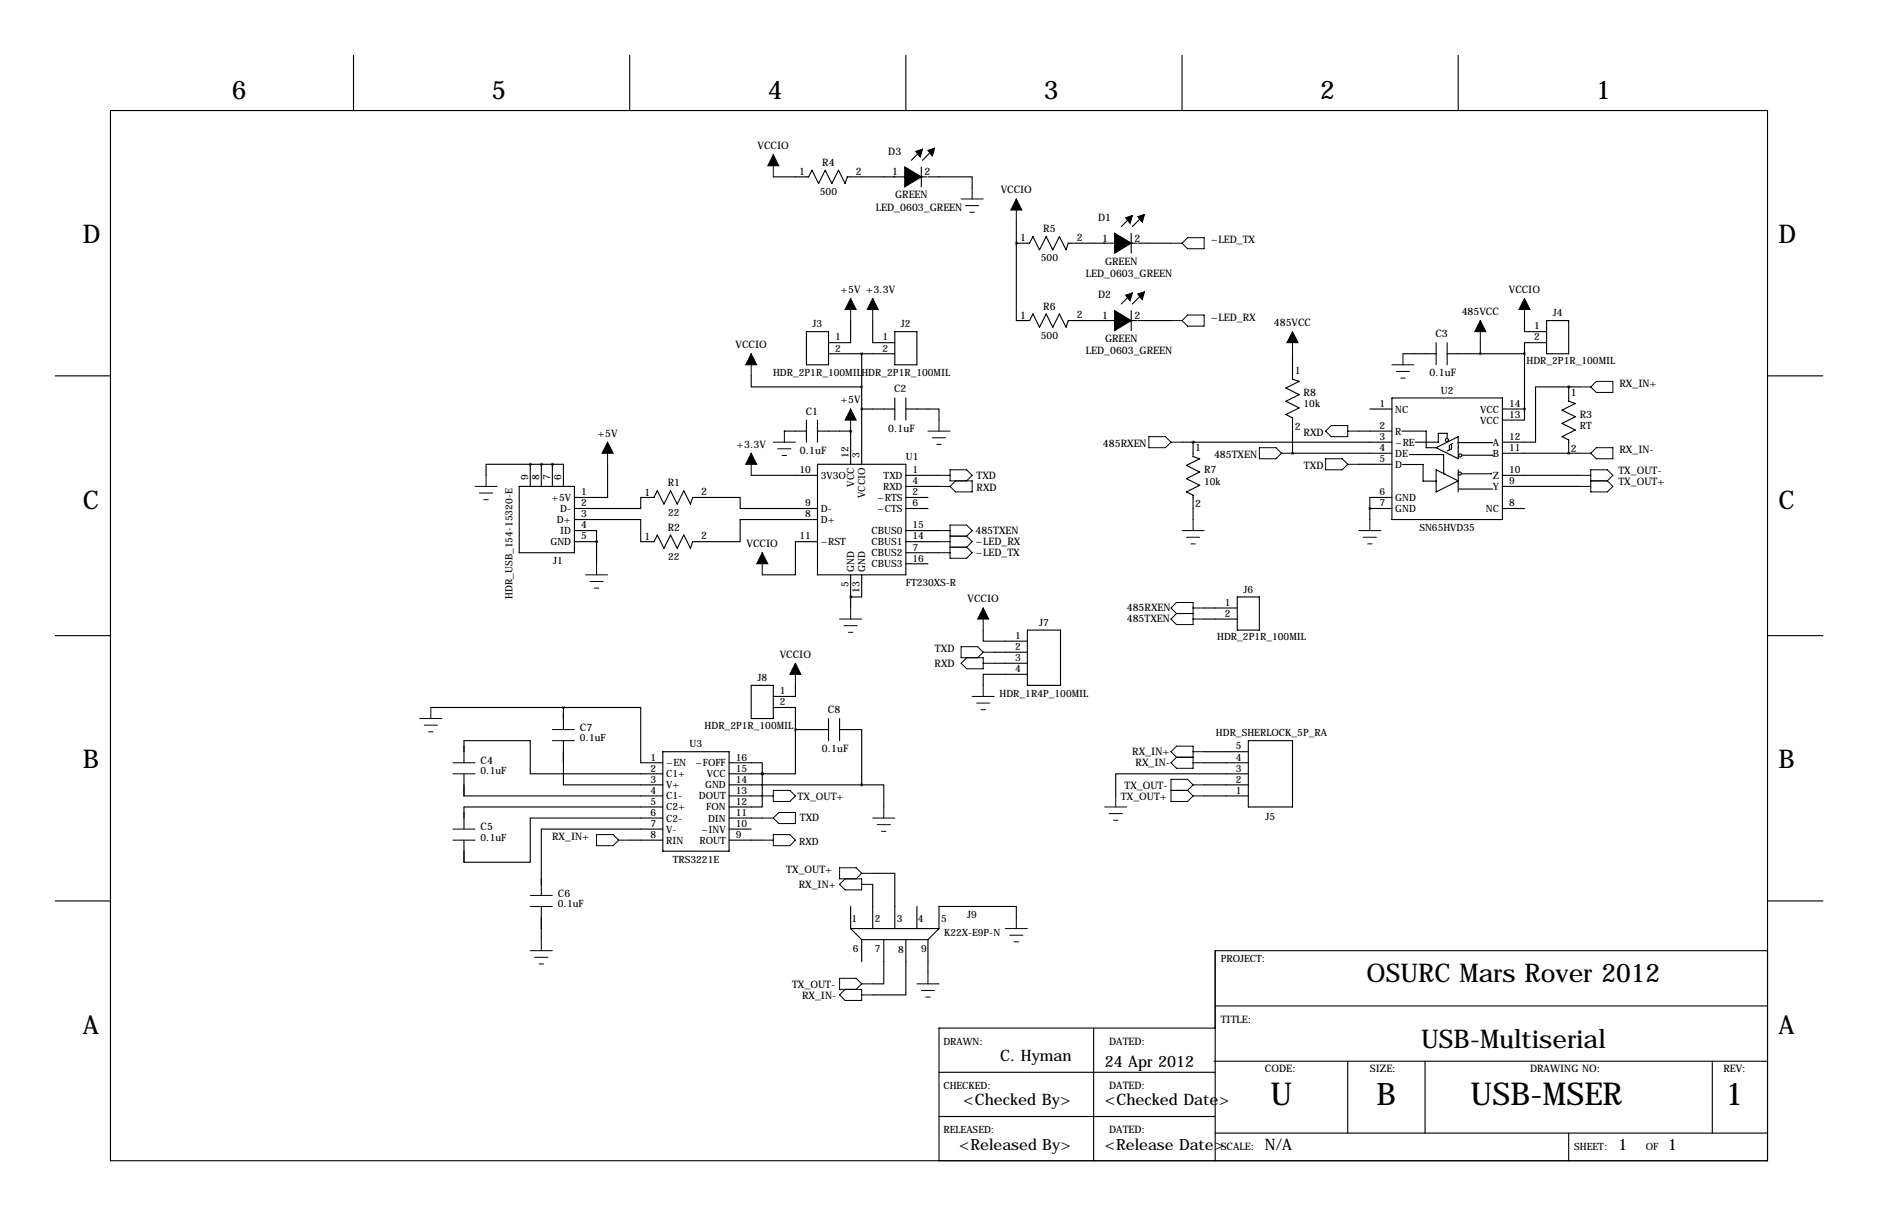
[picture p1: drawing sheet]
<svg xmlns="http://www.w3.org/2000/svg" width="432mm" height="279mm" viewBox="0 0 432 279" stroke-linecap="round" stroke-linejoin="round" font-family="sans-serif">
<g fill="none" stroke="#000" stroke-width=".25">
<path d="M81.3 12.7v12.7M144.8 12.7v12.7M208.3 12.7v12.7M271.8 12.7v12.7M335.3 12.7v12.7M25.4 25.4h381v241.3h-381zM211.8 38.4v4.5M212.1 34.3l-2.6 2.5M214.6 34.3l-2.5 2.5M177.8 40.6h8.1l.8-1.5 1.5 3.1 1.5-3.1 1.6 3.1 1.5-3.1 1.5 3.1 .5-1.6h18.3M213.4 40.6h10.1v2.6M233.7 55.9h.1"/>
<path d="M233.7 50.8v22.9h3l.8-1.6 1.5 3.1 1.5-3.1 1.6 3.1 1.5-3.1 1.5 3.1 .5-1.5h15.8M233.7 55.9h3l.8-1.5 1.5 3 1.5-3 1.6 3 1.5-3 1.5 3 .5-1.5h15.8M260.1 53.6v4.6M260.3 49.5l-2.5 2.6M261.6 55.9h7.6M262.9 49.5l-2.6 2.6M185.4 76.2h5.1v7.6h-5.1zM195.6 73.7v5h-5.1M200.7 73.7v5h5M205.7 76.2h5.1v7.6h-5.1zM260.1 71.4v4.5M260.3 67.3l-2.5 2.5"/>
<path d="M261.6 73.7h7.6M262.9 67.3l-2.6 2.5M330.2 78.7v5.1M332.7 78.7v5.1M340.4 78.7v2.6M350.5 73.7v2.5h5.1M355.6 73.7h5.1v7.6h-5.1zM355.6 78.7h-5.1v17.8h-5.1M12.7 86.4h12.7M172.7 86.4v2.5h25.4M180.3 99.1h.1M180.3 99.1h5.1"/>
<path d="M185.4 96.5v5.1M188 96.5v5.1M188 99.1h7.6M190.5 81.3h15.2M195.6 99.1h.1M195.6 99.1v7.6M198.1 81.3v25.4M198.1 94h7.6M205.7 91.4v5.1M208.3 94h7.6v2.5M208.3 91.4v5.1M297.2 81.3v5.8l1.5 .5-3 1.6 3 1.5-3 1.5 3 1.5-3 1.5 1.5 .8v8.1"/>
<path d="M312.4 99.1h7.6M315 94h5M320 91.4h25.4v28h-25.4zM322.3 99.1h5.6v3.8h2.3M322.6 81.3h7.6M332.7 81.3h17.8M345.4 94h5.1M350.5 94h.1M360.7 88.9h-7.6v12.7h-7.7M360.7 88.9h.1M360.7 88.9v3.3l1.5 .5-3 1.5 3 1.6-3 1.5 3 1.5-3 1.5 1.5 .8v3M360.7 88.9h2.5"/>
<path d="M406.4 86.4h12.7M119.4 111.8h12.7v15.2h-12.7zM121.9 106.7h.1M121.9 106.7h-10.1v2.5M121.9 106.7h7.6v5.1M121.9 106.7v5.1M124.5 106.7h.1M124.5 106.7v5.1M127 106.7h.1M127 106.7v5.1M132.1 116.8h15.2v-2.5h3.1l.7-1.5 1.6 3 1.5-3 1.5 3 1.5-3 1.5 3 .6-1.5h10.9v2.5h17.8M132.1 119.4h15.2v5.1h3.1l.7-1.6 1.6 3.1 1.5-3.1 1.5 3.1 1.5-3.1 1.5 3.1 .6-1.5h10.9v-5.1h17.8"/>
<path d="M139.7 106.7v7.6h-7.6M172.7 109.2h15.3M188 106.7h20.3v25.4h-20.3zM208.3 109.2h7.6M208.3 116.8h5.1M208.3 111.8h7.6M208.3 114.3h5.1M271.8 101.6h48.2M274.3 101.6h.1M274.3 101.6v3.3l1.5 .5-3 1.5 3 1.6-3 1.5 3 1.5-3 1.5 1.5 .8v5.6M297.2 104.1h.1M297.2 104.1h22.8"/>
<path d="M312.4 106.7h7.6M315 116.8h.1M315 116.8h5M320 114.3h-5v5.1M322.5 106.7h4.7v3.8h3.1v.2M324 104.4h7.9v4.5h.3M330.2 102.9l5.1-2.6v5.1zM330.2 107.9l5.1 2.6-5.1 2.5zM332.7 100.8v-1.2h-2v2h-5.3M333.8 102.1v1l-1.1 .5M334 101.9l-.8 .5v1M335.1 101.7h8.1"/>
<path d="M335.3 107.9v5.1M335.4 112.4h7.8M336.2 104.6h7v.1M342.9 108.7v.2h-6.9M345.4 109.2h17.8M345.4 116.8h5.1M345.4 111.8h17.8M345.4 104.1h17.8M360.7 104.1h.1M132.1 124.5h5.1M132.1 121.9h5.1v7.6M137.2 124.5h.1"/>
<path d="M188 124.5h-5.1v7.6h-7.6M195.6 137.2h.1M195.6 132.1v7.6M198.1 132.1v5.1h-2.5M208.3 124.5h7.6M208.3 121.9h7.6M208.3 127h7.6M208.3 129.5h5.1M276.9 139.7h7.6M284.5 137.2h5.1v7.6h-5.1zM12.7 146h12.7M172.7 157.5h5.1v7.6h-5.1z"/>
<path d="M182.9 157.5v2.5h-5.1M226.1 144.8v2.5h10.1M228.6 149.9h7.6M228.6 152.4h7.6M236.2 154.9h-10.1v2.6M236.2 144.8h7.6v12.7h-7.6zM276.9 142.2h7.6M406.4 146h12.7M99.1 162.6h30.4M106.7 175.3v-5.1h15.2v7.6h30.5M106.7 177.8v5.1h45.7M129.5 170.2v10.1h22.9"/>
<path d="M129.5 162.6h.1M129.5 162.6h17.8v12.7h5.1M129.5 162.6v5M152.4 172.7h15.2v22.9h-15.2zM167.6 175.3h7.7v2.5M167.6 177.8h7.7M175.3 177.8h.1M175.3 177.8v7.6h-7.7M177.8 162.6h5.1v5M182.9 167.6v10.2h-7.6M182.9 167.6h7.6M190.5 165.1v5.1"/>
<path d="M193 167.6h5.1v12.7M193 165.1v5.1M276.9 172.7h10.1M276.9 175.3h10.1M287 177.8h-30.5v5.1M287 170.2h10.2v15.2h-10.2zM144.8 193h7.6M152.4 188h-30.5v10.1h-15.2v-5.1M152.4 190.5h-27.9v15.2M152.4 185.4h-45.7v5.1M167.6 180.3h30.5M167.6 182.9h7.7"/>
<path d="M167.6 188h7.7M167.6 190.5h5.1M167.6 193h7.7M198.1 180.3h5.1v5.1M276.9 180.3h10.1M276.9 182.9h10.1M12.7 207h12.7M124.5 208.3v7.6M195.6 208.3v5.1M195.6 213.4l2.5 2.5M195.6 213.4h20.3M198.1 215.9v5.1"/>
<path d="M198.1 215.9h15.3M200.7 200.7h5v12.7M200.7 203.2v10.2M203.2 215.9v10.2h-2.5M208.3 215.9v12.7h-7.6M210.8 208.3v5.1M213.4 215.9v7.6M215.9 213.4l-2.5 2.5M233.7 210.8v-2.5h-17.8v5.1M406.4 218.4h-127v48.3M406.5 207h12.7M251.5 236.2v30.5"/>
<path d="M279.4 236.2h-63.5v30.5M279.4 231.1h127M215.9 256.5h63.5M215.9 246.4h63.5M279.1 243.8h127.3M309.9 243.8v16.5M327.7 243.8v16.5M393.7 243.8v16.5M279.4 260.3h127M360.7 260.3v6.4"/>
<circle cx="332.7" cy="101.1" r=".36"/>
<circle cx="335.6" cy="108.8" r=".36"/>
<circle cx="335.7" cy="104.6" r=".36"/>
</g>
<g fill="none" stroke="#000" stroke-width=".23">
<path d="M177.8 35.6v5M221 45.7h5.1M222 47.2h3M223 48.8h1M223.5 43.2v2.5M233.7 45.7v5.1M269.2 55.9h2.6M273 54.6h3.9v2.6h-3.9l-1.2-1.3zM195.6 68.6v5.1M200.7 68.6v5.1M269.2 73.7h2.6M273 72.4h3.9v2.5h-3.9l-1.2-1.2z"/>
<path d="M297.2 76.2v5.1M340.4 73.7v5M350.5 68.6v5.1M172.7 81.3v5.1M180.3 99.1v2.5M195.6 94v5.1M213.4 99.1h5M215.9 96.5v2.6M304.8 99.1l1.3-1.3h3.8v2.5h-3.8zM309.9 99.1h2.5M320 83.8h5.1M321.1 85.3h3"/>
<path d="M322.1 86.9h1M322.6 81.3v2.5M363.2 88.9h2.6M367 87.6h3.8v2.6h-3.8l-1.2-1.3zM109.2 111.8h5.1M110.2 113.3h3.1M111.3 114.8h1M111.8 109.2v2.6M139.7 101.6v5.1M172.7 104.1v5.1M177.8 101.6h5.1M178.8 103.1h3.1"/>
<path d="M179.8 104.6h1M214.4 100.6h3M215.4 102.1h1M215.9 109.2h2.5M215.9 111.8h2.5M219.7 110.5l-1.3 1.3M222.2 110.5l1.3-1.3-1.3-1.3h-3.8v2.6h5.1v2.5h-3.8l-1.3-1.2M264.2 100.3h3.8l1.2 1.3-1.2 1.3h-3.8zM269.2 101.6h2.6M274.3 119.4v2.5M289.6 102.9h3.8l1.2 1.2-1.2 1.3h-3.8zM294.6 104.1h2.6"/>
<path d="M304.8 105.4h3.8l1.3 1.3-1.3 1.2h-3.8zM309.9 106.7h2.5M315 119.4v2.5M363.2 109.2h2.6M363.2 111.8h2.6M363.2 104.1h2.6M365.8 107.9h3.8l1.2 1.3-1.2 1.3 1.2 1.3-1.2 1.2h-3.8zM365.8 110.5h3.8M367 102.9h3.8v2.5h-3.8l-1.2-1.3zM134.6 132.1h5.1M135.6 133.6h3.1M136.7 135.1h1"/>
<path d="M137.2 129.5v2.6M175.3 127v5.1M195.6 139.7v2.5M215.9 121.9h2.5M215.9 124.5h2.5M215.9 127h2.5M218.4 123.2h3.8M218.4 125.7h3.8M222.2 123.2l1.3-1.3-1.3-1.2h-3.8v7.6h3.8l1.3-1.3-1.3-1.3M222.2 123.2l1.3 1.3-1.3 1.2M226.1 139.7v5.1M270.5 138.4h3.8v5.1h-3.8l-1.3-1.3 1.3-1.2-1.3-1.3z"/>
<path d="M271.8 121.9h5.1M272.8 123.4h3M273.8 125h1M274.3 139.7h2.6M312.4 121.9h5.1M313.4 123.4h3.1M314.5 125h1M182.9 152.4v5.1M193 142.2h5.1M194.1 143.8h3M195.1 145.3h1M226.1 149.9l-1.3-1.3h-3.8v2.5h5.1v2.6h-3.9l-1.2-1.3 1.2-1.3"/>
<path d="M226.1 157.5v2.5M226.1 149.9h2.5M226.1 149.9l-1.3 1.2M226.1 152.4h2.5M270.5 141h3.8M274.3 142.2h2.6M96.5 165.1h5.1M97.5 166.6h3.1M98.6 168.1h1M99.1 162.6v2.5M104.1 175.3h5.1M104.1 177.8h5.1"/>
<path d="M127 167.6h5.1M127 170.2h5.1M223.5 160h5.1M224.5 161.5h3.1M225.6 163.1h1M270.5 171.4h3.8v5.1h-3.8l-1.3-1.2 1.3-1.3-1.3-1.3zM270.5 174h3.8M274.3 175.3h2.6M274.3 172.7h2.6M104.1 190.5h5.1M104.1 193h5.1M137.2 191.8h3.8l1.2 1.2-1.2 1.3h-3.8z"/>
<path d="M142.2 193h2.6M175.3 193h2.5M175.3 188h2.5M175.3 182.9h2.5M177.8 181.6h3.8l1.3 1.3-1.3 1.2h-3.8zM177.8 191.8h3.8l1.3 1.2-1.3 1.3h-3.8zM177.8 188l1.3-1.3h3.8v2.5h-3.8zM200.7 188h5M201.7 189.5h3M202.7 191h1M203.2 185.4v2.6M254 185.4h5.1"/>
<path d="M255 186.9h3.1M256 188.5h1M256.5 182.9v2.5M269.2 181.6h3.8M273 181.6l1.3 1.3M274.3 180.3l-1.3-1.2h-3.8v5h3.8l1.3-1.2M274.3 180.3h2.6M274.3 180.3l-1.3 1.3M274.3 182.9h2.6M121.9 205.7h5.1M121.9 208.3h5.1M121.9 218.4h5.1"/>
<path d="M122.9 220h3.1M124.5 215.9v2.5M198.1 200.7l-1.3 1.2M198.1 200.7h2.6M198.1 200.7l-1.3-1.3h-3.8v2.5h5.1v2.6h-3.8l-1.3-1.3 1.3-1.3M198.1 203.2h2.6M231.1 213.4h5.1M232.2 214.9h3M233.2 216.4h1M233.7 210.8v2.6M124 221.5h1M198.1 226.1l-1.3-1.3h-3.8v2.5h5.1v2.6h-3.8l-1.3-1.3 1.3-1.3"/>
<path d="M198.1 228.6h2.6M198.1 226.1h2.6M198.1 226.1l-1.3 1.2M210.8 226.1h5.1M211.8 227.6h3.1M212.9 229.1h1M213.4 223.5v2.6"/>
</g>
<path d="M210.6 34.8l1.5-.5-.5 1.8zM213.4 34.5l1.5-.5-.5 1.8zM208 40.6h3.8l-3.8 2.3zM208 38.4l3.8 2.2h-3.8zM256.3 55.9h3.8l-3.8 2.3zM256.3 53.6l3.8 2.3h-3.8zM258.8 50l1.5-.5-.5 1.8zM261.6 49.8l1.5-.5-.5 1.8zM256.3 73.7h3.8l-3.8 2.2zM256.3 71.4l3.8 2.3h-3.8zM258.8 67.8l1.5-.5-.5 1.8zM261.6 67.6l1.5-.5-.5 1.7z" fill="#000" stroke="#000" stroke-width=".25"/>
<g fill="#000" stroke="#000" stroke-width=".23">
<path d="M177.8 35.6l1.3 2.5h-2.6zM233.7 45.7l1.2 2.6h-2.5zM195.6 68.6l1.2 2.5h-2.5zM200.7 68.6l1.2 2.5h-2.5zM297.2 76.2l1.2 2.5h-2.5zM340.4 73.7l1.2 2.5h-2.5zM350.5 68.6l1.3 2.5h-2.6zM172.7 81.3l1.3 2.5h-2.6zM195.6 94l1.2 2.5h-2.5zM139.7 101.6l1.3 2.5h-2.6zM172.7 104.1l1.3 2.6h-2.6zM175.3 127l1.2 2.5h-2.5z"/>
<path d="M226.1 139.7l1.2 2.5h-2.5zM182.9 152.4l1.2 2.5h-2.5z"/>
</g>
<path d="M137.1 124.5a.05 .05 0 0 0 .1 0 .05 .05 0 0 0-.1 0zM124.4 106.7a.05 .05 0 0 0 .1 0 .05 .05 0 0 0-.1 0zM314.9 116.8a.05 .05 0 0 0 .1 0 .05 .05 0 0 0-.1 0zM175.2 177.8a.05 .05 0 0 0 .1 0 .05 .05 0 0 0-.1 0zM175.2 177.8a.05 .05 0 0 0 .1 0 .05 .05 0 0 0-.1 0zM129.5 162.6a.05 .05 0 0 0 .1 0 .05 .05 0 0 0-.1 0zM340.3 81.3a.05 .05 0 0 0 .1 0 .05 .05 0 0 0-.1 0z" fill="#000" stroke="#000" stroke-width=".63"/>
<g font-size="7.3">
<text x="292.1" y="254">U</text>
<text x="338.1" y="254">USB-MSER</text>
<text x="396.7" y="254">1</text>
</g>
<text font-size="7.1" x="316.5" y="254">B</text>
<g font-size="5.9">
<text x="53.3" y="22.9">6</text>
<text x="113" y="22.9">5</text>
<text x="176.5" y="22.9">4</text>
<text x="240" y="22.9">3</text>
<text x="303.5" y="22.9">2</text>
<text x="367" y="22.9">1</text>
<text x="19" y="55.9">D</text>
<text x="408.9" y="55.9">D</text>
<text x="19" y="116.8">C</text>
<text x="408.9" y="116.8">C</text>
<text x="19" y="176.5">B</text>
<text x="408.9" y="176.5">B</text>
<text x="314.2" y="225.6">OSURC Mars Rover 2012</text>
<text x="19" y="237.5">A</text>
<text x="408.9" y="237.5">A</text>
<text x="326.8" y="240.8">USB-Multiserial</text>
</g>
<g font-size="3.6">
<text x="230" y="243.8">C. Hyman</text>
<text x="254" y="245.1">24 Apr 2012</text>
<text x="221.4" y="254">&lt;Checked By&gt;</text>
<text x="254" y="254">&lt;Checked Date&gt;</text>
<text x="220.5" y="264.1">&lt;Released By&gt;</text>
<text x="254" y="264.1">&lt;Release Date&gt;</text>
<text x="290.8" y="264.2">N/A</text>
<text x="372.1" y="264.1">1</text>
<text x="383.5" y="264.1">1</text>
</g>
<g font-size="2.4">
<text x="174.2" y="34.3">VCCIO</text>
<text x="204.2" y="35.6">D3</text>
<text x="183.7" y="40.2">1</text>
<text x="189.1" y="38.1">R4</text>
<text x="196.8" y="40.1">2</text>
<text x="205.1" y="40.3">1</text>
<text x="212.6" y="40.3">2</text>
<text x="205.8" y="45.6">GREEN</text>
<text x="230.1" y="44.4">VCCIO</text>
<text x="201.4" y="48.4">LED_0603_GREEN</text>
<text x="239.9" y="53.3">R5</text>
<text x="252.5" y="50.8">D1</text>
<text x="234.5" y="55.5">1</text>
<text x="247.6" y="55.4">2</text>
<text x="253.4" y="55.5">1</text>
<text x="260.9" y="55.5">2</text>
<text x="278.4" y="55.9">~LED_TX</text>
<text x="249.7" y="63.6">LED_0603_GREEN</text>
<text x="254.1" y="60.8">GREEN</text>
<text x="193.3" y="67.3">+5V +3.3V</text>
<text x="239.9" y="71.1">R6</text>
<text x="252.5" y="68.6">D2</text>
<text x="346.9" y="67.3">VCCIO</text>
<text x="234.5" y="73.3">1</text>
<text x="247.6" y="73.2">2</text>
<text x="253.4" y="73.3">1</text>
<text x="260.9" y="73.3">2</text>
<text x="278.4" y="73.7">~LED_RX</text>
<text x="292.9" y="74.9">485VCC</text>
<text x="330" y="77.5">C3</text>
<text x="336.1" y="72.4">485VCC</text>
<text x="169.1" y="80">VCCIO</text>
<text x="249.7" y="81.4">LED_0603_GREEN</text>
<text x="254.1" y="78.6">GREEN</text>
<text x="297.7" y="85.9">1</text>
<text x="328.7" y="86.5">0.1uF</text>
<text x="372.4" y="88.9">RX_IN+</text>
<text x="185.3" y="95.2">C1</text>
<text x="193.3" y="92.7">+5V</text>
<text x="205.6" y="90.2">C2</text>
<text x="299.7" y="90.9">R8</text>
<text x="361.2" y="90.9">1</text>
<text x="137.4" y="100.3">+5V</text>
<text x="204.2" y="99.2">0.1uF</text>
<text x="297.7" y="98.7">2</text>
<text x="299.7" y="100.1">RXD</text>
<text x="363.2" y="96">R3</text>
<text x="169.3" y="102.9">+3.3V</text>
<text x="183.9" y="104.3">0.1uF</text>
<text x="253.6" y="102.6">485RXEN</text>
<text x="274.8" y="103.6">1</text>
<text x="279.1" y="105.2">485TXEN</text>
<text x="299.8" y="107.7">TXD</text>
<text x="361.2" y="103.8">2</text>
<text x="372.4" y="104.1">RX_IN-</text>
<text x="148.2" y="113.9">1</text>
<text x="153.5" y="111.8">R1</text>
<text x="161.2" y="113.8">2</text>
<text x="224.5" y="110">TXD</text>
<text x="224.5" y="112.8">RXD</text>
<text x="276.9" y="108.7">R7</text>
<text x="372.1" y="109">TX_OUT-</text>
<text x="372.1" y="111.5">TX_OUT+</text>
<text x="274.8" y="116.5">2</text>
<text x="148.2" y="124.1">1</text>
<text x="153.5" y="121.9">R2</text>
<text x="161.2" y="124">2</text>
<text x="171.7" y="125.7">VCCIO</text>
<text x="224.3" y="122.7">485TXEN</text>
<text x="224.3" y="125.2">~LED_RX</text>
<text x="224.3" y="127.8">~LED_TX</text>
<text x="222.5" y="138.4">VCCIO</text>
<text x="259.1" y="143">485TXEN</text>
<text x="259.1" y="140.5">485RXEN</text>
<text x="215" y="149.9">TXD</text>
<text x="179.3" y="151.1">VCCIO</text>
<text x="214.9" y="153.2">RXD</text>
<text x="133.3" y="167.9">C7</text>
<text x="190.3" y="163.8">C8</text>
<text x="189" y="172.9">0.1uF</text>
<text x="260.3" y="173.5">RX_IN+</text>
<text x="110.5" y="175.5">C4</text>
<text x="261.1" y="176">RX_IN-</text>
<text x="183.4" y="183.9">TX_OUT+</text>
<text x="257.7" y="183.9">TX_OUT+</text>
<text x="258.6" y="181.4">TX_OUT-</text>
<text x="110.5" y="190.8">C5</text>
<text x="183.9" y="188.7">TXD</text>
<text x="126.9" y="193">RX_IN+</text>
<text x="180.8" y="200.7">TX_OUT+</text>
<text x="183.6" y="204">RX_IN+</text>
<text x="128.3" y="206">C6</text>
<text x="182.1" y="227.1">TX_OUT-</text>
<text x="184.4" y="229.6">RX_IN-</text>
<text x="280.7" y="234.9">TITLE:</text>
<text x="255" y="240">DATED:</text>
<text x="255" y="250.2">DATED:</text>
<text x="290.8" y="246.4">CODE:</text>
<text x="315" y="246.4">SIZE:</text>
<text x="351.8" y="246.4">DRAWING NO:</text>
<text x="396.2" y="246.4">REV:</text>
<text x="255" y="260.3">DATED:</text>
<text x="280.7" y="264.2">SCALE:</text>
</g>
<g font-size="2.3">
<text x="188.5" y="44.8">500</text>
<text x="239.3" y="60">500</text>
<text x="186.8" y="75.2">J3</text>
<text x="207.2" y="75.2">J2</text>
<text x="239.3" y="77.8">500</text>
<text x="352.8" y="75.7">1</text>
<text x="357" y="72.6">J4</text>
<text x="192" y="78.2">1</text>
<text x="192" y="80.8">2</text>
<text x="202.9" y="78.2">1</text>
<text x="202.9" y="80.8">2</text>
<text x="351" y="83.7">HDR_2P1R_100MIL</text>
<text x="352.8" y="78.2">2</text>
<text x="177.7" y="86.4">HDR_2P1R_100MILHDR_2P1R_100MIL</text>
<text x="299.7" y="93.6">10k</text>
<text x="317.2" y="93.5">1</text>
<text x="320.8" y="94.8">NC</text>
<text x="331.3" y="90.4">U2</text>
<text x="340.3" y="94.8">VCC</text>
<text x="347" y="93.5">14</text>
<text x="317.2" y="98.6">2</text>
<text x="317.2" y="101.1">3</text>
<text x="320.8" y="99.9">R</text>
<text x="340.3" y="97.3">VCC</text>
<text x="347" y="96">13</text>
<text x="347" y="101.1">12</text>
<text x="363.2" y="98.6">RT</text>
<text x="195.1" y="105.2" transform="rotate(-90 195.1 105.2)">12</text>
<text x="197.6" y="105.2" transform="rotate(-90 197.6 105.2)">3</text>
<text x="208.3" y="105.7">U1</text>
<text x="317.2" y="103.6">4</text>
<text x="317.2" y="106.2">5</text>
<text x="320.8" y="102.4">~RE</text>
<text x="320.8" y="104.9">DE</text>
<text x="320.8" y="107.5">D</text>
<text x="343.2" y="102.4">A</text>
<text x="343.2" y="104.9">B</text>
<text x="347" y="103.6">11</text>
<text x="121.4" y="110.2" transform="rotate(-90 121.4 110.2)">9</text>
<text x="124" y="110.2" transform="rotate(-90 124 110.2)">8</text>
<text x="126.5" y="110.2" transform="rotate(-90 126.5 110.2)">7</text>
<text x="129" y="110.2" transform="rotate(-90 129 110.2)">6</text>
<text x="133.6" y="113.8">1</text>
<text x="183.8" y="108.7">10</text>
<text x="188.7" y="110">3V3O</text>
<text x="196.4" y="111.8" transform="rotate(-90 196.4 111.8)">VCC</text>
<text x="203" y="112.6">RXD</text>
<text x="203.2" y="110">TXD</text>
<text x="209.8" y="108.7">1</text>
<text x="209.8" y="111.3">4</text>
<text x="209.8" y="113.8">2</text>
<text x="276.9" y="111.3">10k</text>
<text x="317.2" y="113.8">6</text>
<text x="343.2" y="110">Z</text>
<text x="343.2" y="112.6">Y</text>
<text x="347" y="108.7">10</text>
<text x="347" y="111.3">9</text>
<text x="126.8" y="115.1">+5V</text>
<text x="128.8" y="117.6">D-</text>
<text x="133.6" y="118.9">3</text>
<text x="133.6" y="116.3">2</text>
<text x="153.6" y="118.5">22</text>
<text x="185.1" y="116.3">9</text>
<text x="185.1" y="118.9">8</text>
<text x="188.7" y="117.6">D-</text>
<text x="198.9" y="114.4" transform="rotate(-90 198.9 114.4)">VCCIO</text>
<text x="201.7" y="115.1">~RTS</text>
<text x="201.7" y="117.6">~CTS</text>
<text x="209.8" y="116.3">6</text>
<text x="317.2" y="116.3">7</text>
<text x="320.8" y="115.1">GND</text>
<text x="320.8" y="117.6">GND</text>
<text x="341.6" y="117.6">NC</text>
<text x="347" y="116.3">8</text>
<text x="126.6" y="125.3">GND</text>
<text x="128" y="120.2">D+</text>
<text x="128.8" y="122.7">ID</text>
<text x="133.6" y="124">5</text>
<text x="133.6" y="121.4">4</text>
<text x="183.8" y="124">11</text>
<text x="188.7" y="120.2">D+</text>
<text x="188.7" y="125.3">~RST</text>
<text x="200.4" y="122.7">CBUS0</text>
<text x="200.4" y="125.3">CBUS1</text>
<text x="209.8" y="121.4">15</text>
<text x="209.8" y="124">14</text>
<text x="326.3" y="122">SN65HVD35</text>
<text x="127.2" y="129.6">J1</text>
<text x="153.6" y="128.6">22</text>
<text x="196.4" y="131.3" transform="rotate(-90 196.4 131.3)">GND</text>
<text x="198.9" y="131.3" transform="rotate(-90 198.9 131.3)">GND</text>
<text x="200.4" y="127.8">CBUS2</text>
<text x="200.4" y="130.3">CBUS3</text>
<text x="209.8" y="126.5">7</text>
<text x="209.8" y="129">16</text>
<text x="117.9" y="137.6" transform="rotate(-90 117.9 137.6)">HDR_USB_154-15320-E</text>
<text x="195.1" y="134.9" transform="rotate(-90 195.1 134.9)">5</text>
<text x="197.6" y="136.2" transform="rotate(-90 197.6 136.2)">13</text>
<text x="208.3" y="134.7">FT230XS-R</text>
<text x="285.9" y="136.1">J6</text>
<text x="238.9" y="143.8">J7</text>
<text x="281.6" y="139.2">1</text>
<text x="281.6" y="141.7">2</text>
<text x="233.4" y="146.8">1</text>
<text x="233.4" y="149.4">2</text>
<text x="279.9" y="147.2">HDR_2P1R_100MIL</text>
<text x="233.4" y="151.9">3</text>
<text x="233.4" y="154.4">4</text>
<text x="174.1" y="156.5">J8</text>
<text x="179.3" y="159.5">1</text>
<text x="229.8" y="160.1">HDR_1R4P_100MIL</text>
<text x="162" y="167.5">HDR_2P1R_100MIL</text>
<text x="179.3" y="162.1">2</text>
<text x="133.3" y="170.3">0.1uF</text>
<text x="158.6" y="171.7">U3</text>
<text x="279.6" y="169.2">HDR_SHERLOCK_5P_RA</text>
<text x="284.2" y="172.2">5</text>
<text x="110.5" y="177.9">0.1uF</text>
<text x="149.6" y="174.8">1</text>
<text x="149.6" y="177.3">2</text>
<text x="149.6" y="179.8">3</text>
<text x="153.2" y="176.1">~EN</text>
<text x="153.2" y="178.6">C1+</text>
<text x="159.9" y="176.1">~FOFF</text>
<text x="162.5" y="178.6">VCC</text>
<text x="169.2" y="174.8">16</text>
<text x="169.2" y="177.3">15</text>
<text x="169.2" y="179.8">14</text>
<text x="284.2" y="179.8">2</text>
<text x="284.2" y="177.3">3</text>
<text x="284.2" y="174.8">4</text>
<text x="149.6" y="182.4">4</text>
<text x="149.6" y="184.9">5</text>
<text x="153.2" y="181.1">V+</text>
<text x="153.2" y="183.7">C1-</text>
<text x="160.7" y="183.7">DOUT</text>
<text x="162.1" y="181.1">GND</text>
<text x="169.2" y="182.4">13</text>
<text x="169.2" y="184.9">12</text>
<text x="284.2" y="182.4">1</text>
<text x="149.6" y="187.5">6</text>
<text x="149.6" y="190">7</text>
<text x="153.2" y="186.2">C2+</text>
<text x="153.2" y="188.8">C2-</text>
<text x="153.2" y="191.3">V-</text>
<text x="161.2" y="191.3">~INV</text>
<text x="162.4" y="186.2">FON</text>
<text x="162.8" y="188.8">DIN</text>
<text x="169.2" y="187.5">11</text>
<text x="169.2" y="190">10</text>
<text x="291" y="188.3">J5</text>
<text x="110.5" y="193.1">0.1uF</text>
<text x="149.6" y="192.5">8</text>
<text x="153.2" y="193.8">RIN</text>
<text x="160.8" y="193.8">ROUT</text>
<text x="169.2" y="192.5">9</text>
<text x="183.7" y="194.1">RXD</text>
<text x="154.7" y="198.2">TRS3221E</text>
<text x="128.3" y="208.4">0.1uF</text>
<text x="195.8" y="211.8">1</text>
<text x="201.1" y="211.8">2</text>
<text x="206.2" y="211.8">3</text>
<text x="211" y="211.8">4</text>
<text x="216.4" y="211.8">5</text>
<text x="217.1" y="215">K22X-E9P-N</text>
<text x="222.4" y="210.8">J9</text>
<text x="196.1" y="218.8">6</text>
<text x="201.2" y="218.8">7</text>
<text x="206.5" y="219">8</text>
<text x="211.8" y="218.8">9</text>
<text x="280.7" y="221">PROJECT:</text>
<text x="216.9" y="240">DRAWN:</text>
<text x="216.9" y="250.2">CHECKED:</text>
<text x="216.9" y="260.3">RELEASED:</text>
<text x="361.9" y="264.2">SHEET:</text>
<text x="378.4" y="264.2">OF</text>
</g>
</svg>
